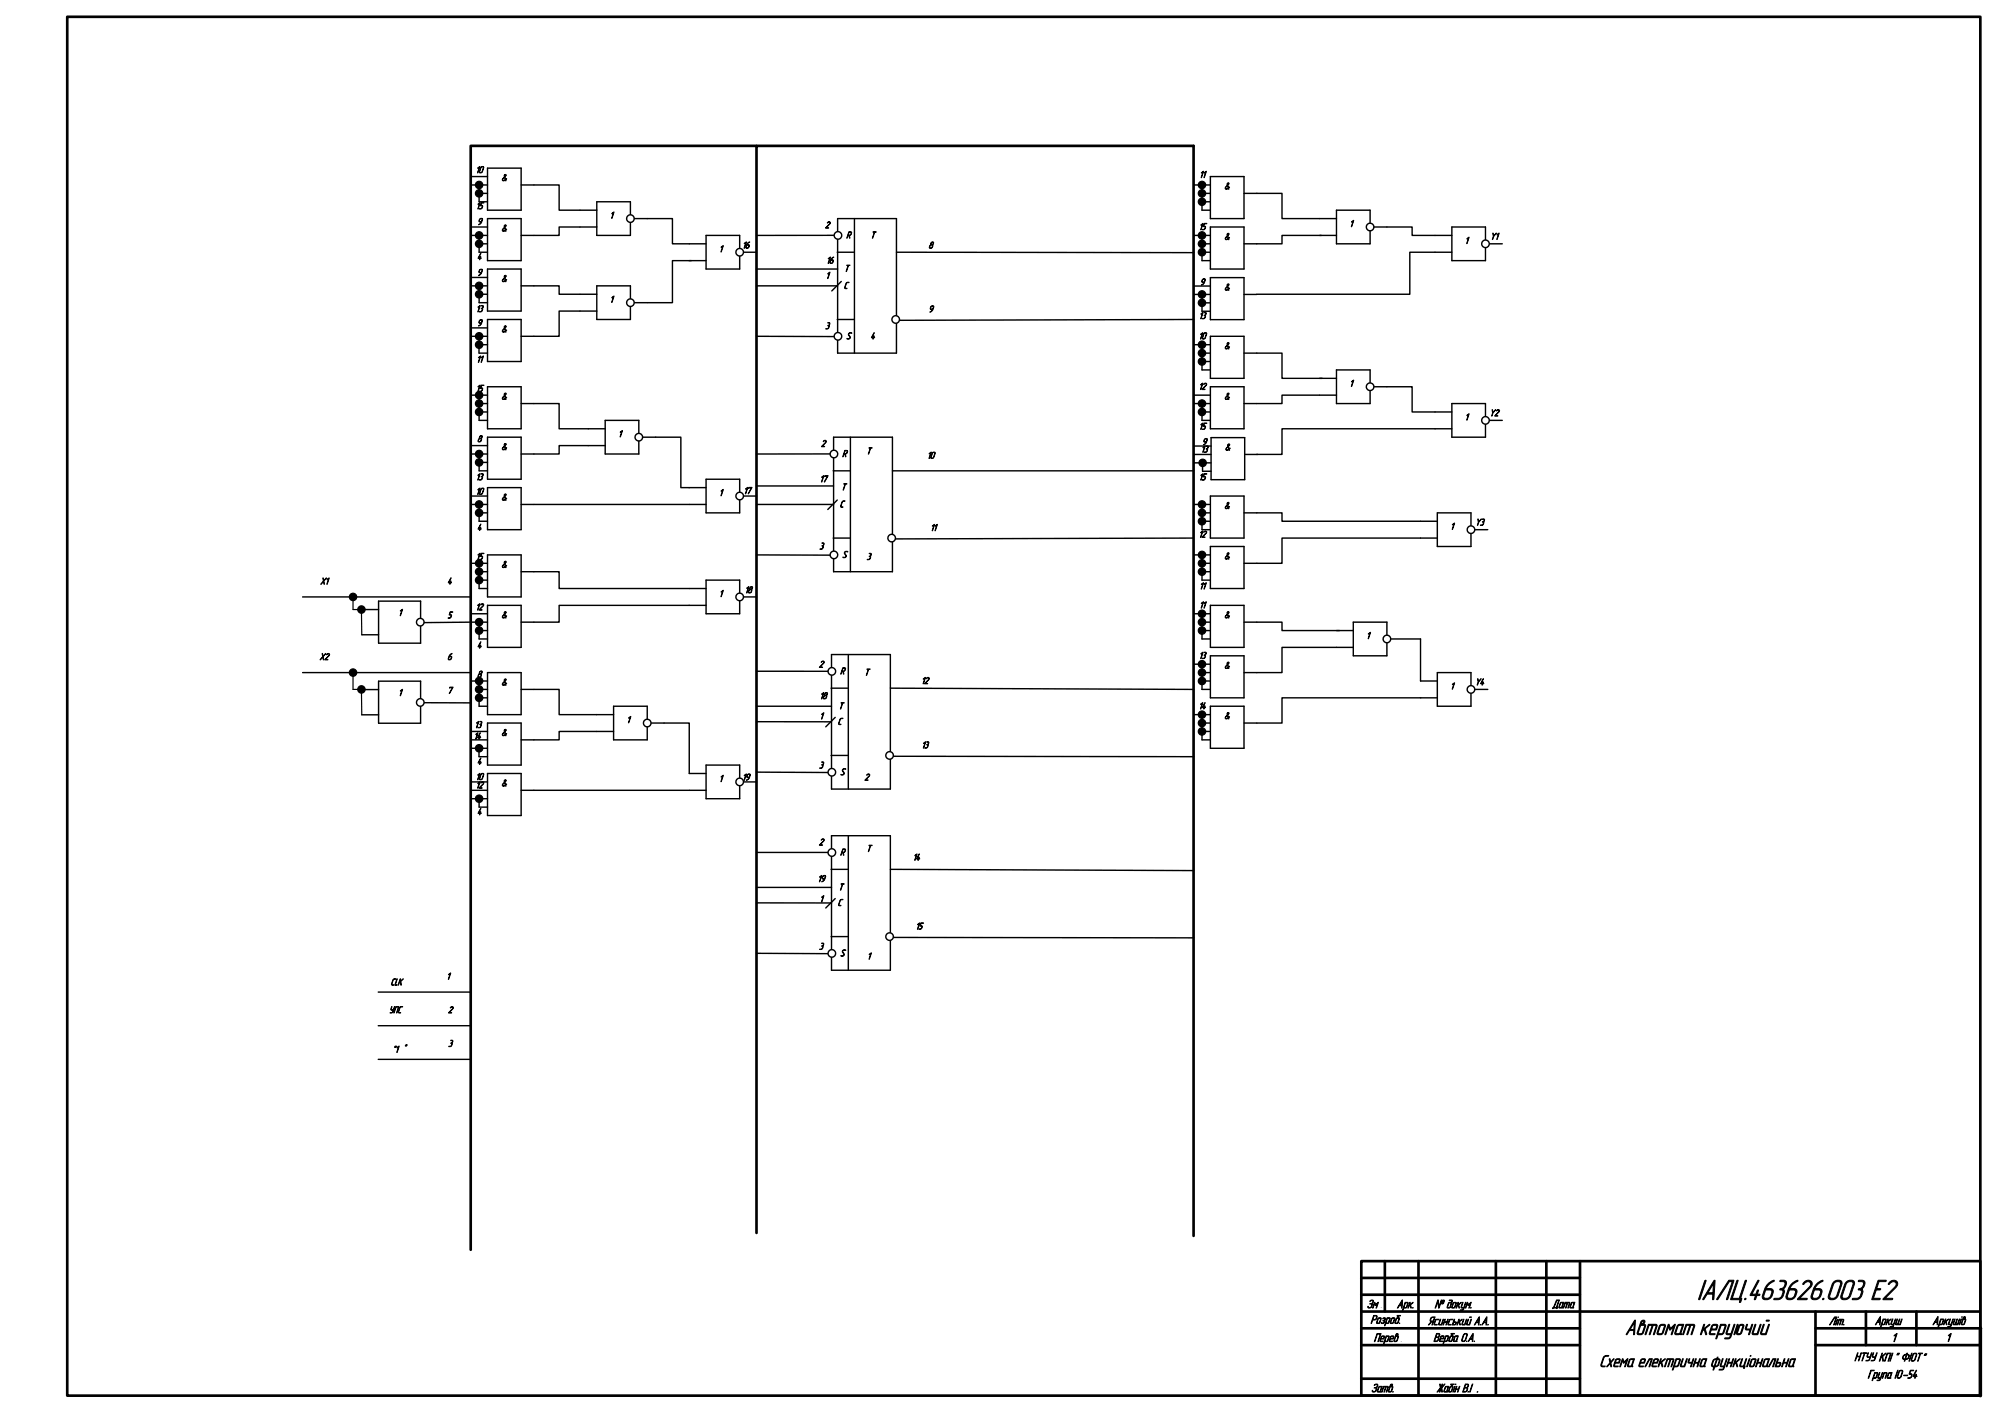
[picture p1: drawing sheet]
<svg xmlns="http://www.w3.org/2000/svg" width="594mm" height="420mm" viewBox="0 0 594 420" stroke-linecap="round" stroke-linejoin="round" font-family="sans-serif">
<g fill="none" stroke="#000" stroke-width=".79">
<path d="M225 43.4h-85v328.2M225 366.6v-323.2h130v324.1M404.9 375h184.1v40h-184.1zM411.9 375v15M421.9 375v40M444.9 375v40M459.9 375v40M469.9 375v40M404.9 385h65M404.9 380h65M404.9 395h65M404.9 400h65"/>
<path d="M404.9 390h183.9M540 395h49.2M540 400h49M540 390v25M555 390v10M570 390v10M589 395v-390h-569v410h569M404.9 410h65"/>
</g>
<path d="M589 395v20" fill="none" stroke="#000" stroke-width="1.1"/>
<g fill="none" stroke="#000" stroke-width=".35">
<path d="M105 201.1v3.9"/>
<circle cx="105" cy="177.5" r="1.1"/>
<circle cx="105" cy="200" r="1.1"/>
</g>
<g fill="#000">
<circle cx="105" cy="177.5" r="1.1"/>
<circle cx="105" cy="200" r="1.1"/>
</g>
<path d="M246.9 135h-21.9M247.8 140h5M247.9 130h17.5v40h-17.5zM252.9 130v40M265.4 140h89.6M225 150h22.9M247.8 160h5M249 148.7l-2.8 2.8M355 160l-88.7 .2M225 165l21.9 .1" fill="none" stroke="#000" stroke-width=".42"/>
<circle cx="248" cy="135" r="1.13" fill="#fff"/>
<circle cx="248" cy="135" r="1.13" fill="none" stroke="#000" stroke-width=".42"/>
<circle cx="248" cy="165" r="1.13" fill="#fff"/>
<circle cx="248" cy="165" r="1.13" fill="none" stroke="#000" stroke-width=".42"/>
<circle cx="265.2" cy="160" r="1.13" fill="#fff"/>
<g fill="none" stroke="#000" stroke-width=".42">
<path d="M248.1 70h-23.1M249 75h5M249.1 65h17.5v40h-17.5zM254.1 65v40M266.6 75l88.4 .1M225 85h24.1M225 100l23.1 .1M249 95h5M250.2 83.7l-2.8 2.8M355 95l-87.5 .2M225 144.5h22.9"/>
<circle cx="265.2" cy="160" r="1.13"/>
</g>
<circle cx="249.2" cy="70" r="1.13" fill="#fff"/>
<circle cx="249.2" cy="70" r="1.13" fill="none" stroke="#000" stroke-width=".42"/>
<circle cx="249.2" cy="100" r="1.13" fill="#fff"/>
<circle cx="249.2" cy="100" r="1.13" fill="none" stroke="#000" stroke-width=".42"/>
<circle cx="266.4" cy="95" r="1.13" fill="#fff"/>
<g fill="none" stroke="#000" stroke-width=".42">
<path d="M225 80h24.1M225 199.6h21.3M247.3 194.6h17.5v40h-17.5zM252.3 194.6v40M225 214.6h22.3M247.2 204.6h5M248.4 213.3l-2.8 2.8M264.8 204.6l90.2 .4M225 229.6l21.3 .1M247.2 224.6h5M265.7 224.9l89.3 .1"/>
<circle cx="266.4" cy="95" r="1.13"/>
</g>
<circle cx="247.4" cy="199.6" r="1.13" fill="#fff"/>
<circle cx="247.4" cy="199.6" r="1.13" fill="none" stroke="#000" stroke-width=".42"/>
<circle cx="247.4" cy="229.6" r="1.13" fill="#fff"/>
<circle cx="247.4" cy="229.6" r="1.13" fill="none" stroke="#000" stroke-width=".42"/>
<circle cx="264.6" cy="224.6" r="1.13" fill="#fff"/>
<g fill="none" stroke="#000" stroke-width=".42">
<path d="M225 210h22.3M225 253.5h21.3M247.2 258.5h5M247.3 248.5h17.5v40h-17.5zM252.3 248.5v40M264.8 258.5l90.2 .4M225 268.5h22.3M247.2 278.5h5M248.4 267.2l-2.8 2.8M265.7 278.7l89.3 .2M225 283.5l21.3 .1"/>
<circle cx="264.6" cy="224.6" r="1.13"/>
</g>
<circle cx="247.4" cy="253.5" r="1.13" fill="#fff"/>
<circle cx="247.4" cy="253.5" r="1.13" fill="none" stroke="#000" stroke-width=".42"/>
<circle cx="247.4" cy="283.5" r="1.13" fill="#fff"/>
<circle cx="247.4" cy="283.5" r="1.13" fill="none" stroke="#000" stroke-width=".42"/>
<circle cx="264.6" cy="278.5" r="1.13" fill="#fff"/>
<g fill="none" stroke="#000" stroke-width=".42">
<path d="M140 52.5h5M140 55h5M142.5 57.5h2.5M145 50h10v12.5h-10zM155 55h3.8M140 67.5h5M140 70h5M142.5 72.5h2.5M142.5 75h2.5M142.5 60h2.5M145 65h10v12.5h-10zM155 70h3.8"/>
<path d="M172.5 67.5h5M172.5 62.5h5M177.5 60h10v10h-10zM187.5 65h5M140 117.5h5M145 115h10v12.5h-10zM142.5 120h2.5M142.5 122.5h2.5M142.5 125h2.5M155 120h3.8M112.6 178.7h12.5v12.6h-12.5zM107.6 181.3h5"/>
<path d="M107.6 188.8h5M140 185l-14.9 .1M107.6 205h5M107.6 212.5h5M112.6 202.6h12.5v12.4h-12.5zM125.1 209h14.9M140 217.5h5M140 220h5M145 215h10v12.5h-10zM155 220h3.8M140 222.5h5M140 232.5h5"/>
<path d="M140 235h5M140 237.5h5M142.5 225h2.5M142.5 240h2.5M145 230h10v12.5h-10zM155 235h3.8M225 263.9h22.3"/>
<circle cx="264.6" cy="278.5" r="1.13"/>
</g>
<g fill="#000">
<circle cx="107.5" cy="181.3" r="1.1"/>
<circle cx="107.5" cy="205" r="1.1"/>
</g>
<g fill="none" stroke="#000" stroke-width=".35">
<path d="M105 178.6v2.7h2.5l.1 7.5M105 205h2.5l.1 7.5"/>
<circle cx="107.5" cy="181.3" r="1.1"/>
<circle cx="107.5" cy="205" r="1.1"/>
</g>
<circle cx="187.5" cy="65" r="1.13" fill="#fff"/>
<g fill="none" stroke="#000" stroke-width=".42">
<path d="M172.5 87.5h5M172.5 92.5h5M177.5 85h10v10h-10zM187.5 90h5"/>
<circle cx="187.5" cy="65" r="1.13"/>
</g>
<circle cx="187.5" cy="90" r="1.13" fill="#fff"/>
<g fill="none" stroke="#000" stroke-width=".42">
<path d="M205 72.5h5M205 77.5h5M210 70h10v10h-10zM220 75h5"/>
<circle cx="187.5" cy="90" r="1.13"/>
</g>
<circle cx="220" cy="75" r="1.13" fill="#fff"/>
<g fill="none" stroke="#000" stroke-width=".42">
<path d="M175 127.5h5M175 132.5h5M180 125h10v10h-10zM190 130h5"/>
<circle cx="220" cy="75" r="1.13"/>
</g>
<circle cx="190" cy="130" r="1.13" fill="#fff"/>
<g fill="none" stroke="#000" stroke-width=".42">
<path d="M205 145h5M205 150h5M210 142.5h10v10h-10zM220 147.5h5"/>
<circle cx="190" cy="130" r="1.13"/>
</g>
<circle cx="220" cy="147.5" r="1.13" fill="#fff"/>
<g fill="none" stroke="#000" stroke-width=".42">
<path d="M205 175h5M210 172.5h10v10h-10zM220 177.5h5M205 180h5"/>
<circle cx="220" cy="147.5" r="1.13"/>
</g>
<circle cx="220" cy="177.5" r="1.13" fill="#fff"/>
<g fill="none" stroke="#000" stroke-width=".42">
<path d="M177.5 212.5h5M177.5 217.5h5M182.5 210h10v10h-10zM192.5 215h5"/>
<circle cx="220" cy="177.5" r="1.13"/>
</g>
<circle cx="192.5" cy="215" r="1.13" fill="#fff"/>
<g fill="none" stroke="#000" stroke-width=".42">
<path d="M205 230h5M205 235h5M210 227.5h10v10h-10zM220 232.5h5"/>
<circle cx="192.5" cy="215" r="1.13"/>
</g>
<circle cx="220" cy="232.5" r="1.13" fill="#fff"/>
<g fill="none" stroke="#000" stroke-width=".42">
<path d="M158.8 55h7.5v7.5h6.2M172.5 67.5h-6.2v2.5h-7.5M192.5 65h7.5v7.5h5M205.6 77.5h-5.6v12.5h-7.5M426.8 70h5M426.8 75h5M431.8 67.5h10v10h-10zM441.8 72.5h5M158.8 85h7.5v2.5h6.2M172.5 92.5h-6.2v7.5h-7.5M158.8 120h7.5v7.5h8.7M175 132.5h-8.7v2.5h-7.5"/>
<path d="M195 130h7.5v15h2.5M158.8 150h46.2M158.8 170h7.5v5h38.7M205 180h-38.7v5h-7.5M158.8 205h7.5v7.5h11.2M177.5 217.5h-11.2v2.5h-7.5M197.5 215h7.5v15M158.8 235h46.2"/>
<circle cx="220" cy="232.5" r="1.13"/>
</g>
<circle cx="441.8" cy="72.5" r="1.13" fill="#fff"/>
<g fill="none" stroke="#000" stroke-width=".42">
<path d="M392.5 65h5M392.5 70h5M397.5 62.5h10v10h-10zM407.5 67.5h5"/>
<circle cx="441.8" cy="72.5" r="1.13"/>
</g>
<circle cx="407.5" cy="67.5" r="1.12" fill="#fff"/>
<g fill="none" stroke="#000" stroke-width=".42">
<path d="M392.5 112.5h5M392.5 117.5h5M397.5 110h10v10h-10zM407.5 115h5"/>
<circle cx="407.5" cy="67.5" r="1.12"/>
</g>
<circle cx="407.5" cy="115" r="1.13" fill="#fff"/>
<g fill="none" stroke="#000" stroke-width=".42">
<path d="M426.8 122.5h5M426.8 127.5h5M431.8 120h10v10h-10zM441.8 125h5"/>
<circle cx="407.5" cy="115" r="1.13"/>
</g>
<circle cx="441.8" cy="125" r="1.13" fill="#fff"/>
<g fill="none" stroke="#000" stroke-width=".42">
<path d="M422.5 155h5M422.5 160h5M427.5 152.5h10v10h-10zM437.5 157.5h5"/>
<circle cx="441.8" cy="125" r="1.13"/>
</g>
<circle cx="437.5" cy="157.5" r="1.13" fill="#fff"/>
<g fill="none" stroke="#000" stroke-width=".42">
<path d="M397.5 187.5h5M397.5 192.5h5M402.5 185h10v10h-10zM412.5 190h10"/>
<circle cx="437.5" cy="157.5" r="1.13"/>
</g>
<circle cx="412.5" cy="190" r="1.13" fill="#fff"/>
<g fill="none" stroke="#000" stroke-width=".42">
<path d="M422.5 202.5h5M422.5 207.5h5M427.5 200h10v10h-10zM437.5 205h5"/>
<circle cx="412.5" cy="190" r="1.13"/>
</g>
<circle cx="437.5" cy="205" r="1.13" fill="#fff"/>
<g fill="none" stroke="#000" stroke-width=".42">
<path d="M142.5 55v5M355 55h5M357.5 55v7.5h2.5M357.5 57.5h2.5M360 52.5h10v12.5h-10zM370 57.5h11.3v7.5h11.2M142.5 70v5M145 80h10v12.5h-10zM355 70h5M357.5 72.5h2.5M357.5 75h2.5M357.5 70v7.5h2.5"/>
<path d="M357.5 60h2.5M360 67.5h10v12.5h-10zM393 70h-11.7v2.5h-11.3M412.5 67.5h7.5v2.5h6.8M426.8 75h-7.5v12.5h-49.3M140 82.5h5M140 85h5M140 97.5h5M140 100h5M142.5 87.5h2.5M142.5 100v5h2.5M142.5 85v5h2.5"/>
<path d="M145 95h10v12.5h-10zM155 85h3.8M155 100h3.8M355 87.5h5M355 85.1h5M357.5 90.1h2.5M357.5 87.5v5.1h2.5M360 82.6h10v12.4h-10zM360 100h10v12.5h-10zM142.5 117.5v7.5M142.5 102.5h2.5M355 102.5h5"/>
<path d="M355 117.5h5M357.5 107.5h2.5M357.5 105h2.5M357.5 102.5v7.5h2.5M360 115h10v12.5h-10zM370 105h11.3v7.5h11.9M392.5 117.5h-11.2v2.5h-11.3M412.5 115h7.5v7.5h6.8M140 132.5h5M140 135h5M142.5 137.5h2.5M142.5 135v5h2.5"/>
<path d="M145 130h10v12.5h-10zM155 135h3.8M355 120h5M355.2 132.6h5M355.2 135.1h5M355.2 137.6h5M357.5 122.5h2.5M357.5 120v5h2.5M357.7 137.6v2.5M360.2 130.1h10v12.5h-10zM370.2 135.1h3.8M426.8 127.5h-45.5v7.6h-7.5"/>
<path d="M140 147.5h5M140 150h5M142.5 152.5h2.5M142.5 150v5h2.5M145 145h10v12.5h-10zM155 150h3.8M355 150h5M357.5 150v7.5h2.5M357.5 152.5h2.5M357.5 155h2.5M357.7 140.1h2.5M360 147.5h10v12.5h-10z"/>
<path d="M370 152.5h11.3v2.5h41.2M422.5 160h-41.2v7.5h-11.3M140 167.5h5M142.5 167.5v7.5h2.5M142.5 170h2.5M142.5 172.5h2.5M145 165h10v12.5h-10zM155 170h3.8M355 165h5M357.5 167.5h2.5M357.5 170h2.5M357.5 165v7.5h2.5"/>
<path d="M360 162.5h10v12.5h-10zM140 182.5h5M140 185h5M142.5 187.5h2.5M142.5 185v5h2.5M145 180h10v12.5h-10zM155 185h3.8M355 182.5h5M355 197.5h5M357.5 185h2.5M357.5 187.5h2.5M357.5 182.5v7.5h2.5"/>
<path d="M357.5 197.5v7.5h2.5M360 180h10v12.5h-10zM360 195h10v12.5h-10zM370 185h11.3v2.5h17.1M397.5 192.5h-16.2v7.5h-11.3M422.5 190v12.5M90 200h50M140 202.5h5M142.5 202.5v7.5h2.5M142.5 205h2.5M142.5 207.5h2.5M145 200h10v12.5h-10z"/>
<path d="M155 205h3.8M355 212.5h5M357.5 200h2.5M357.5 202.5h2.5M357.5 212.5v7.5h2.5M357.5 215h2.5M357.5 217.5h2.5M360 210h10v12.5h-10zM422.5 207.5h-41.2v7.5h-11.3M142.5 222.5v2.5M142.5 237.5v2.5M112.5 295h27.5"/>
<path d="M112.5 315h27.5M112.5 305h27.5"/>
<circle cx="437.5" cy="205" r="1.13"/>
</g>
<g fill="#000">
<circle cx="142.5" cy="57.5" r="1.1"/>
<circle cx="142.5" cy="55" r="1.1"/>
<circle cx="357.5" cy="57.5" r="1.1"/>
<circle cx="357.5" cy="55" r="1.1"/>
<circle cx="357.5" cy="60" r="1.1"/>
<circle cx="142.5" cy="72.5" r="1.1"/>
<circle cx="142.5" cy="70" r="1.1"/>
<circle cx="357.5" cy="72.5" r="1.1"/>
<circle cx="357.5" cy="75" r="1.1"/>
<circle cx="357.5" cy="70" r="1.1"/>
<circle cx="142.5" cy="100" r="1.1"/>
<circle cx="142.5" cy="85" r="1.1"/>
<circle cx="142.5" cy="87.5" r="1.1"/>
<circle cx="357.5" cy="90.1" r="1.1"/>
<circle cx="357.5" cy="87.6" r="1.1"/>
<circle cx="142.5" cy="117.5" r="1.1"/>
<circle cx="142.5" cy="102.5" r="1.1"/>
<circle cx="142.5" cy="120" r="1.1"/>
<circle cx="357.5" cy="102.5" r="1.1"/>
<circle cx="357.5" cy="107.5" r="1.1"/>
<circle cx="357.5" cy="120" r="1.1"/>
<circle cx="357.5" cy="105" r="1.1"/>
<circle cx="142.5" cy="122.5" r="1.1"/>
<circle cx="142.5" cy="137.5" r="1.1"/>
<circle cx="142.5" cy="135" r="1.1"/>
<circle cx="357.5" cy="122.5" r="1.1"/>
<circle cx="357.7" cy="137.6" r="1.1"/>
<circle cx="142.5" cy="152.5" r="1.1"/>
<circle cx="142.5" cy="150" r="1.1"/>
<circle cx="357.5" cy="155" r="1.1"/>
<circle cx="357.5" cy="152.5" r="1.1"/>
<circle cx="357.5" cy="150" r="1.1"/>
<circle cx="142.5" cy="170" r="1.1"/>
<circle cx="142.5" cy="167.5" r="1.1"/>
<circle cx="142.5" cy="172.5" r="1.1"/>
<circle cx="357.5" cy="170" r="1.1"/>
<circle cx="357.5" cy="167.5" r="1.1"/>
<circle cx="357.5" cy="165" r="1.1"/>
<circle cx="142.5" cy="187.5" r="1.1"/>
<circle cx="142.5" cy="185" r="1.1"/>
<circle cx="357.5" cy="182.5" r="1.1"/>
<circle cx="357.5" cy="197.5" r="1.1"/>
<circle cx="357.5" cy="187.5" r="1.1"/>
<circle cx="357.5" cy="200" r="1.1"/>
<circle cx="357.5" cy="185" r="1.1"/>
<circle cx="142.5" cy="205" r="1.1"/>
<circle cx="142.5" cy="207.5" r="1.1"/>
<circle cx="142.5" cy="202.5" r="1.1"/>
<circle cx="357.5" cy="212.5" r="1.1"/>
<circle cx="357.5" cy="202.5" r="1.1"/>
<circle cx="357.5" cy="215" r="1.1"/>
<circle cx="357.5" cy="217.5" r="1.1"/>
<circle cx="142.5" cy="222.5" r="1.1"/>
<circle cx="142.5" cy="237.5" r="1.1"/>
</g>
<g fill="none" stroke="#000" stroke-width=".35">
<circle cx="142.5" cy="57.5" r="1.1"/>
<circle cx="142.5" cy="55" r="1.1"/>
<circle cx="357.5" cy="57.5" r="1.1"/>
<circle cx="357.5" cy="55" r="1.1"/>
<circle cx="357.5" cy="60" r="1.1"/>
<circle cx="142.5" cy="72.5" r="1.1"/>
<circle cx="142.5" cy="70" r="1.1"/>
<circle cx="357.5" cy="72.5" r="1.1"/>
<circle cx="357.5" cy="75" r="1.1"/>
<circle cx="357.5" cy="70" r="1.1"/>
<circle cx="142.5" cy="100" r="1.1"/>
<circle cx="142.5" cy="85" r="1.1"/>
<circle cx="142.5" cy="87.5" r="1.1"/>
<circle cx="357.5" cy="90.1" r="1.1"/>
<circle cx="357.5" cy="87.6" r="1.1"/>
<circle cx="142.5" cy="117.5" r="1.1"/>
<circle cx="142.5" cy="102.5" r="1.1"/>
<circle cx="142.5" cy="120" r="1.1"/>
<circle cx="357.5" cy="102.5" r="1.1"/>
<circle cx="357.5" cy="107.5" r="1.1"/>
<circle cx="357.5" cy="120" r="1.1"/>
<circle cx="357.5" cy="105" r="1.1"/>
<circle cx="142.5" cy="122.5" r="1.1"/>
<circle cx="142.5" cy="137.5" r="1.1"/>
<circle cx="142.5" cy="135" r="1.1"/>
<circle cx="357.5" cy="122.5" r="1.1"/>
<circle cx="357.7" cy="137.6" r="1.1"/>
<circle cx="142.5" cy="152.5" r="1.1"/>
<circle cx="142.5" cy="150" r="1.1"/>
<circle cx="357.5" cy="155" r="1.1"/>
<circle cx="357.5" cy="152.5" r="1.1"/>
<circle cx="357.5" cy="150" r="1.1"/>
<circle cx="142.5" cy="170" r="1.1"/>
<circle cx="142.5" cy="167.5" r="1.1"/>
<circle cx="142.5" cy="172.5" r="1.1"/>
<circle cx="357.5" cy="170" r="1.1"/>
<circle cx="357.5" cy="167.5" r="1.1"/>
<circle cx="357.5" cy="165" r="1.1"/>
<circle cx="142.5" cy="187.5" r="1.1"/>
<circle cx="142.5" cy="185" r="1.1"/>
<circle cx="357.5" cy="182.5" r="1.1"/>
<circle cx="357.5" cy="197.5" r="1.1"/>
<circle cx="357.5" cy="187.5" r="1.1"/>
<circle cx="357.5" cy="200" r="1.1"/>
<circle cx="357.5" cy="185" r="1.1"/>
<circle cx="142.5" cy="205" r="1.1"/>
<circle cx="142.5" cy="207.5" r="1.1"/>
<circle cx="142.5" cy="202.5" r="1.1"/>
<circle cx="357.5" cy="212.5" r="1.1"/>
<circle cx="357.5" cy="202.5" r="1.1"/>
<circle cx="357.5" cy="215" r="1.1"/>
<circle cx="357.5" cy="217.5" r="1.1"/>
<circle cx="142.5" cy="222.5" r="1.1"/>
<circle cx="142.5" cy="237.5" r="1.1"/>
</g>
<circle cx="125" cy="208.9" r="1.13" fill="#fff"/>
<circle cx="125" cy="208.9" r="1.13" fill="none" stroke="#000" stroke-width=".42"/>
<circle cx="125" cy="185" r="1.13" fill="#fff"/>
<g fill="none" stroke="#000" stroke-width=".42">
<path d="M90 177.5h50"/>
<circle cx="125" cy="185" r="1.13"/>
</g>
<text font-size="8.9" x="504.7" y="386.5">ІАЛЦ.463626.003 Е2</text>
<text font-size="6.7" x="483.3" y="396.9">Автомат керуючий</text>
<text font-size="5.2" x="475.7" y="406.4">Схема електрична функціональна</text>
<g font-size="3.7">
<text x="406.5" y="389">Зм .</text>
<text x="415.4" y="389">Арк.</text>
<text x="426.6" y="389">№ докум.</text>
<text x="461.6" y="389">Дата</text>
<text x="407.6" y="393.6">Розроб.</text>
<text x="424.7" y="394">Ясинський А.А.</text>
<text x="544" y="394">Літ.</text>
<text x="557.6" y="393.9">Аркуш</text>
<text x="574.7" y="393.9">Аркушів</text>
<text x="408.6" y="398.9">Перев .</text>
<text x="426.3" y="398.9">Верба О.А.</text>
<text x="562.6" y="398.9">1</text>
<text x="578.7" y="398.9">1</text>
<text x="551.5" y="404.7">НТУУ КПІ ” ФІОТ“</text>
<text x="407.8" y="414">Затв.</text>
<text x="427.2" y="414">Жабін В.І .</text>
<text x="555.5" y="409.8">Група ІО-54</text>
</g>
<g font-size="3">
<text x="141.4" y="51.4">10</text>
<text x="149.1" y="53.8">&amp;</text>
<text x="356.7" y="52.8">11</text>
<text x="364.1" y="56.3">&amp;</text>
<text x="141.5" y="62.2">15</text>
<text x="181.3" y="64.9">1</text>
<text x="141.9" y="66.8">9</text>
<text x="149.1" y="68.8">&amp;</text>
<text x="245.4" y="67.8">2</text>
<text x="251.7" y="70.8">R</text>
<text x="258.9" y="70.8">T</text>
<text x="356.5" y="68.3">15</text>
<text x="364.1" y="71.3">&amp;</text>
<text x="401.3" y="67.4">1</text>
<text x="443.2" y="71.2">Y1</text>
<text x="141.9" y="77.2">4</text>
<text x="213.8" y="74.9">1</text>
<text x="220.7" y="73.8">16</text>
<text x="276.1" y="73.8">8</text>
<text x="435.7" y="72.4">1</text>
<text x="141.9" y="82">9</text>
<text x="149.1" y="83.8">&amp;</text>
<text x="245.6" y="82.8">1</text>
<text x="245.7" y="78.3">16</text>
<text x="251.1" y="80.7">T</text>
<text x="181.3" y="89.9">1</text>
<text x="250.9" y="85.8">C</text>
<text x="356.9" y="84.8">9</text>
<text x="364.1" y="86.3">&amp;</text>
<text x="141.5" y="92.8">13</text>
<text x="276.1" y="92.8">9</text>
<text x="356.5" y="94.8">13</text>
<text x="141.9" y="97">9</text>
<text x="149.1" y="98.8">&amp;</text>
<text x="245.4" y="97.8">3</text>
<text x="251.7" y="100.8">S</text>
<text x="258.9" y="100.8">4</text>
<text x="356.5" y="100.8">10</text>
<text x="141.7" y="107.8">11</text>
<text x="364.1" y="103.8">&amp;</text>
<text x="141.5" y="116.4">15</text>
<text x="149.1" y="118.8">&amp;</text>
<text x="356.5" y="115.8">12</text>
<text x="364.1" y="118.8">&amp;</text>
<text x="401.3" y="114.9">1</text>
<text x="435.7" y="124.9">1</text>
<text x="443" y="123.7">Y2</text>
<text x="141.9" y="131.4">8</text>
<text x="183.8" y="129.9">1</text>
<text x="356.5" y="127.7">15</text>
<text x="149.1" y="133.8">&amp;</text>
<text x="244.2" y="132.8">2</text>
<text x="250.5" y="135.8">R</text>
<text x="257.7" y="135">T</text>
<text x="275.7" y="136.3">10</text>
<text x="357.1" y="134.5">13</text>
<text x="357.5" y="132.3">9</text>
<text x="364.3" y="133.9">&amp;</text>
<text x="141.5" y="142.8">13</text>
<text x="243.7" y="143.3">17</text>
<text x="356.5" y="142.8">15</text>
<text x="141.5" y="147">10</text>
<text x="149.1" y="148.8">&amp;</text>
<text x="213.8" y="147.4">1</text>
<text x="221.1" y="146.8">17</text>
<text x="250.2" y="145.7">T</text>
<text x="249.7" y="150.8">C</text>
<text x="364.1" y="151.3">&amp;</text>
<text x="141.9" y="157.8">4</text>
<text x="276.7" y="157.8">11</text>
<text x="356.5" y="159.8">12</text>
<text x="431.3" y="157.4">1</text>
<text x="438.8" y="156.2">Y3</text>
<text x="141.5" y="166.4">15</text>
<text x="243.7" y="163.3">3</text>
<text x="250.5" y="165.8">S</text>
<text x="257.8" y="166.4">3</text>
<text x="364.1" y="166.3">&amp;</text>
<text x="95.2" y="173.8">X1</text>
<text x="133" y="173.7">4</text>
<text x="149.1" y="168.8">&amp;</text>
<text x="213.8" y="177.4">1</text>
<text x="221.5" y="176.3">18</text>
<text x="356.7" y="175.2">11</text>
<text x="118.4" y="183.1">1</text>
<text x="133.1" y="183.8">5</text>
<text x="141.4" y="181.4">12</text>
<text x="149.1" y="183.8">&amp;</text>
<text x="356.7" y="180.8">11</text>
<text x="364.1" y="183.8">&amp;</text>
<text x="406.3" y="189.9">1</text>
<text x="95" y="196.2">X2</text>
<text x="133" y="196.2">6</text>
<text x="141.9" y="192.8">4</text>
<text x="356.5" y="195.8">13</text>
<text x="141.9" y="201.4">8</text>
<text x="149.1" y="203.8">&amp;</text>
<text x="243.5" y="198.5">2</text>
<text x="249.9" y="200.5">R</text>
<text x="257.1" y="200.8">T</text>
<text x="274" y="203.3">12</text>
<text x="364.1" y="198.8">&amp;</text>
<text x="438.7" y="203.7">Y4</text>
<text x="118.4" y="206.9">1</text>
<text x="133" y="206.2">7</text>
<text x="243.7" y="207.8">18</text>
<text x="431.3" y="204.9">1</text>
<text x="186.3" y="214.9">1</text>
<text x="243.7" y="213.8">1</text>
<text x="249.1" y="215.5">C</text>
<text x="249.4" y="210.8">T</text>
<text x="356.5" y="210.8">14</text>
<text x="364.1" y="213.8">&amp;</text>
<text x="140.9" y="219.8">14</text>
<text x="141.1" y="216.4">13</text>
<text x="149.1" y="218.8">&amp;</text>
<text x="141.9" y="227.3">4</text>
<text x="274" y="222.5">13</text>
<text x="141.5" y="231.9">10</text>
<text x="149.1" y="233.8">&amp;</text>
<text x="213.8" y="232.4">1</text>
<text x="220.7" y="232">19</text>
<text x="243.6" y="228.5">3</text>
<text x="249.9" y="230.5">S</text>
<text x="257.1" y="232">2</text>
<text x="141.5" y="234.4">12</text>
<text x="141.9" y="242.3">4</text>
<text x="243.5" y="251.3">2</text>
<text x="249.9" y="254.3">R</text>
<text x="257.7" y="253.2">T</text>
<text x="271.5" y="255.8">14</text>
<text x="243.1" y="262.2">19</text>
<text x="243.7" y="268.2">1</text>
<text x="249.1" y="269.3">C</text>
<text x="249.4" y="264.7">T</text>
<text x="272.3" y="276.3">15</text>
<text x="243.6" y="282.3">3</text>
<text x="249.9" y="284.3">S</text>
<text x="257.9" y="285.2">1</text>
<text x="116.2" y="293">CLK</text>
<text x="132.8" y="291.2">1</text>
<text x="115.7" y="301.2">УПС</text>
<text x="133.2" y="301.2">2</text>
<text x="133.3" y="311.2">3</text>
<text x="116.7" y="313">“1 ”</text>
</g>
</svg>
